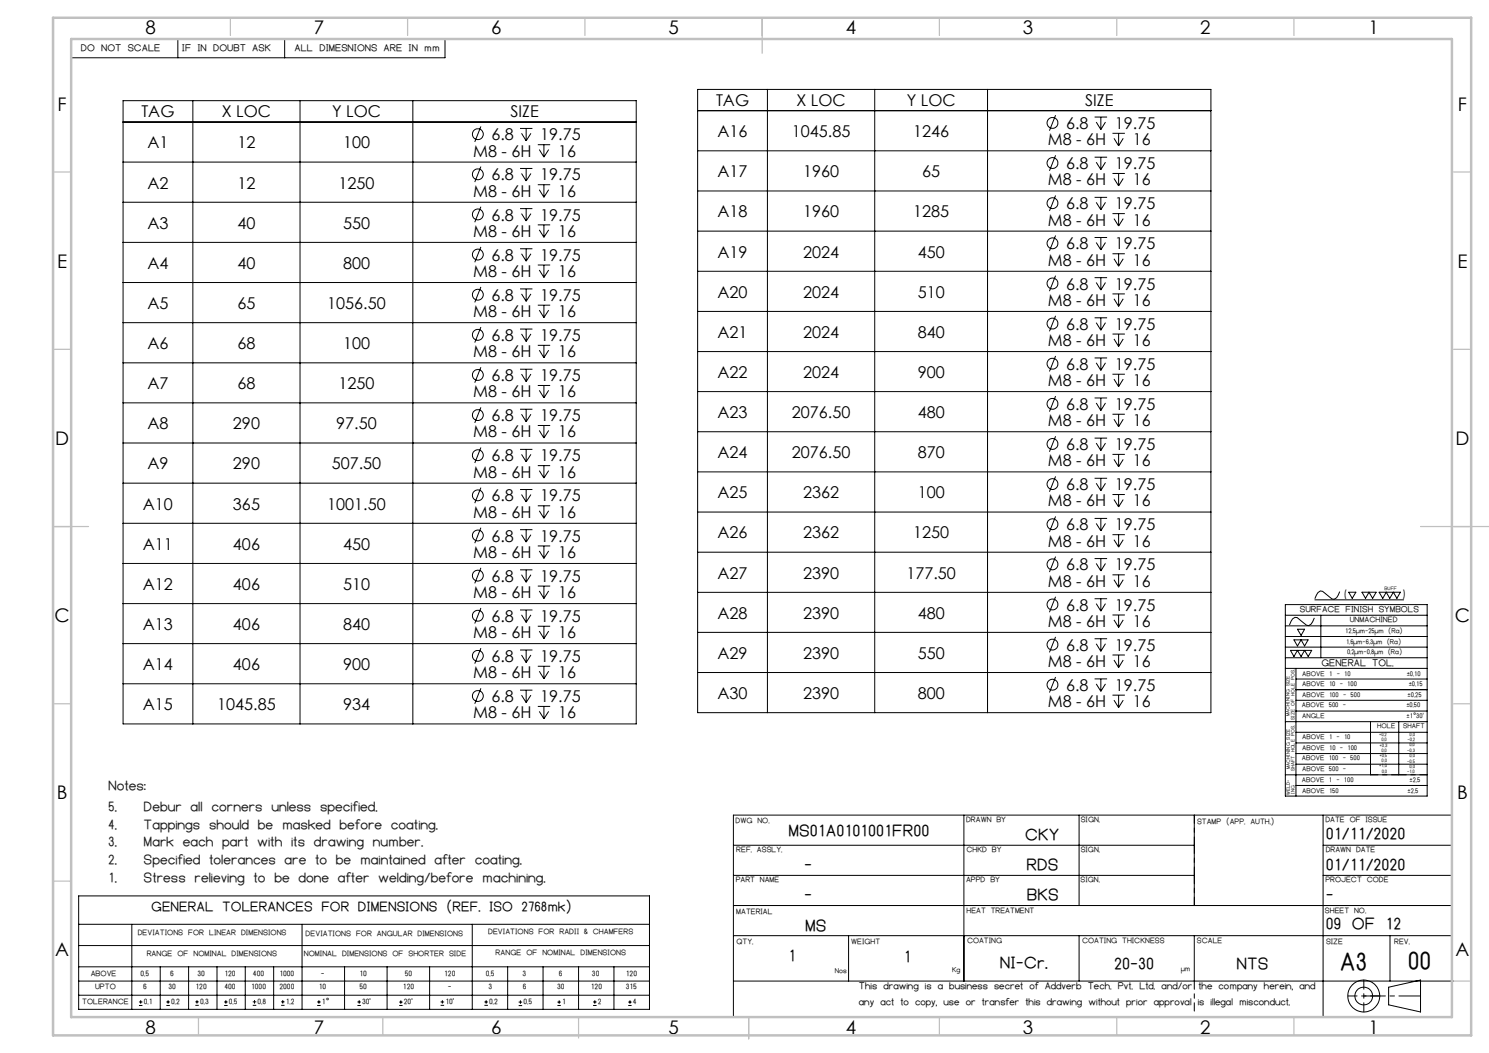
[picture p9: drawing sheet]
<svg xmlns="http://www.w3.org/2000/svg" width="420mm" height="297mm" viewBox="0 0 420 297" stroke-linecap="round" stroke-linejoin="round" font-family="sans-serif">
<g fill="none" stroke="#000" stroke-width=".28">
<path d="M50.2 11v5.3M80.3 11v5.3M125.5 11v5.3h-105.4M34.7 28.4h144.8v175.8h-144.8zM34.7 34.4h144.8M54.4 28.4v175.8M84.6 28.4v175.8M116.5 28.4v175.8M135.6 35.7l-1.7 4.3M146.7 36.2h3.5M147.1 37.6l1.3 2.1M148.4 36.2v3.5"/>
<path d="M149.8 37.6l-1.4 2.1M196.8 25.2h144.8v175.8h-144.8zM196.8 31.2h144.8M216.5 25.2v175.8M246.7 25.2v175.8M278.6 25.2v175.8M297.7 32.5l-1.7 4.4M308.8 33h3.5M309.2 34.4l1.3 2.1M310.5 33v3.5M311.8 34.4l-1.3 2.1M313.8 37.6h3.5"/>
<path d="M314.2 39l1.3 2.1M315.5 37.6v3.5M316.8 39l-1.3 2.1M34.7 45.7h144.8M34.7 57h144.8M135.6 47l-1.7 4.4M135.6 58.3l-1.7 4.4M146.7 47.5h3.5M146.7 58.8h3.5M147.1 48.9l1.3 2.1M148.4 47.5v3.5M148.4 58.8v3.5"/>
<path d="M149.8 48.9l-1.4 2.1M151.7 40.8h3.5M151.7 52.1h3.5M152.1 42.2l1.3 2.1M152.1 53.5l1.3 2.1M153.4 40.8v3.5M153.4 52.1v3.5M154.8 42.2l-1.4 2.1M154.8 53.5l-1.4 2.1M196.8 42.5h144.8M196.8 53.9h144.8M297.7 43.8l-1.7 4.4"/>
<path d="M297.7 55.1l-1.7 4.4M308.8 44.3h3.5M308.8 55.7h3.5M309.2 45.8l1.3 2M309.2 57.1l1.3 2.1M310.5 44.3v3.5M310.5 55.7v3.5M311.8 45.8l-1.3 2M311.8 57.1l-1.3 2.1M313.8 48.9h3.5M314.2 50.3l1.3 2.1M315.5 48.9v3.5"/>
<path d="M316.8 50.3l-1.3 2.1M34.7 68.4h144.8M34.7 79.7h144.8M135.6 69.6l-1.7 4.4M146.7 70.2h3.5M147.1 60.3l1.3 2M147.1 71.6l1.3 2.1M148.4 70.2v3.5M149.8 60.3l-1.4 2M149.8 71.6l-1.4 2.1M151.7 63.4h3.5M151.7 74.8h3.5"/>
<path d="M152.1 64.8l1.3 2.1M152.1 76.2l1.3 2M153.4 63.4v3.5M153.4 74.8v3.4M154.8 64.8l-1.4 2.1M154.8 76.2l-1.4 2M196.8 65.2h144.8M196.8 76.5h144.8M297.7 66.4l-1.7 4.4M297.7 77.7l-1.7 4.4M308.8 67h3.5M308.8 78.3h3.5"/>
<path d="M309.2 68.4l1.3 2.1M309.2 79.7l1.3 2.1M310.5 67v3.5M310.5 78.3v3.5M311.8 68.4l-1.3 2.1M311.8 79.7l-1.3 2.1M313.8 60.3h3.5M313.8 71.6h3.5M314.2 61.7l1.3 2M314.2 73l1.3 2.1M315.5 60.3v3.4M315.5 71.6v3.5"/>
<path d="M316.8 61.7l-1.3 2M316.8 73l-1.3 2.1M34.7 91h144.8M135.6 80.9l-1.7 4.4M135.6 92.2l-1.7 4.4M146.7 81.5h3.5M146.7 92.8h3.5M147.1 82.9l1.3 2.1M147.1 94.2l1.3 2.1M148.4 81.5v3.5M148.4 92.8v3.5M149.8 82.9l-1.4 2.1"/>
<path d="M149.8 94.2l-1.4 2.1M151.7 86.1h3.5M151.7 97.4h3.5M152.1 87.5l1.3 2.1M152.1 98.8l1.3 2.1M153.4 86.1v3.5M153.4 97.4v3.5M154.8 87.5l-1.4 2.1M154.8 98.8l-1.4 2.1M196.8 87.8h144.8M196.8 99.2h144.8M297.7 89.1l-1.7 4.3"/>
<path d="M308.8 89.6h3.5M309.2 91l1.3 2.1M310.5 89.6v3.5M311.8 91l-1.3 2.1M313.8 82.9h3.5M313.8 94.2h3.5M314.2 84.3l1.3 2.1M314.2 95.6l1.3 2.1M315.5 82.9v3.5M315.5 94.2v3.5M316.8 84.3l-1.3 2.1M316.8 95.6l-1.3 2.1"/>
<path d="M34.7 102.3h144.8M34.7 113.6h144.8M135.6 103.6l-1.7 4.3M135.6 114.9l-1.7 4.4M146.7 104.1h3.5M146.7 115.4h3.5M147.1 105.5l1.3 2.1M147.1 116.8l1.3 2.2M148.4 104.1v3.5M148.4 115.4v3.6M149.8 105.5l-1.4 2.1M149.8 116.8l-1.4 2.2"/>
<path d="M151.7 108.7h3.5M152.1 110.1l1.3 2.1M153.4 108.7v3.5M154.8 110.1l-1.4 2.1M196.8 110.5h144.8M297.7 100.4l-1.7 4.4M297.7 111.7l-1.7 4.4M308.8 101h3.5M308.8 112.3h3.5M309.2 102.3l1.3 2.2M309.2 113.7l1.3 2.1M310.5 101v3.5"/>
<path d="M310.5 112.3v3.5M311.8 102.3l-1.3 2.2M311.8 113.7l-1.3 2.1M313.8 105.5h3.5M313.8 116.8h3.5M314.2 106.9l1.3 2.1M314.2 118.2l1.3 2.2M315.5 105.5v3.5M315.5 116.8v3.6M316.8 106.9l-1.3 2.1M316.8 118.2l-1.3 2.2M34.7 125h144.8"/>
<path d="M34.7 136.3h144.8M135.6 126.2l-1.7 4.4M135.6 137.5l-1.7 4.4M146.7 126.7h3.5M146.7 138.1h3.5M147.1 128.2l1.3 2M147.1 139.5l1.3 2.1M148.4 126.7v3.5M148.4 138.1v3.5M149.8 128.2l-1.4 2M149.8 139.5l-1.4 2.1M151.7 120h3.5"/>
<path d="M151.7 131.3h3.5M152.1 121.4l1.3 2.1M152.1 132.7l1.3 2.1M153.4 120v3.5M153.4 131.3v3.5M154.8 121.4l-1.4 2.1M154.8 132.7l-1.4 2.1M196.8 121.8h144.8M196.8 133.1h144.8M297.7 123l-1.7 4.4M297.7 134.4l-1.7 4.3M308.8 123.6h3.5"/>
<path d="M308.8 134.9h3.5M309.2 125l1.3 2.1M309.2 136.3l1.3 2.1M310.5 123.6v3.5M310.5 134.9v3.5M311.8 125l-1.3 2.1M311.8 136.3l-1.3 2.1M313.8 128.2h3.5M313.8 139.5h3.5M314.2 129.6l1.3 2.1M315.5 128.2v3.5M315.5 139.5v3.5"/>
<path d="M316.8 129.6l-1.3 2.1M34.7 147.6h144.8M34.7 158.9h144.8M135.6 148.8l-1.7 4.4M146.7 149.4h3.5M147.1 150.8l1.3 2.1M148.4 149.4v3.5M149.8 150.8l-1.4 2.1M151.7 142.7h3.5M151.7 154h3.5M152.1 144.1l1.3 2.1M152.1 155.4l1.3 2.1"/>
<path d="M153.4 142.7v3.5M153.4 154v3.5M154.8 144.1l-1.4 2.1M154.8 155.4l-1.4 2.1M196.8 144.4h144.8M196.8 155.7h144.8M297.7 145.7l-1.7 4.3M297.7 157l-1.7 4.4M308.8 146.2h3.5M308.8 157.5h3.5M309.2 147.6l1.3 2.1M309.2 158.9l1.3 2.1"/>
<path d="M310.5 146.2v3.5M310.5 157.5v3.5M311.8 147.6l-1.3 2.1M311.8 158.9l-1.3 2.1M313.8 150.8h3.5M314.2 140.9l1.3 2.1M314.2 152.2l1.3 2.1M315.5 150.8v3.5M316.8 140.9l-1.3 2.1M316.8 152.2l-1.3 2.1M34.7 170.2h144.8M135.6 160.2l-1.7 4.3"/>
<path d="M135.6 171.5l-1.7 4.4M146.7 160.7h3.5M146.7 172h3.5M147.1 162.1l1.3 2.1M147.1 173.4l1.3 2.1M148.4 160.7v3.5M148.4 172v3.5M149.8 162.1l-1.4 2.1M149.8 173.4l-1.4 2.1M151.7 165.3h3.5M151.7 176.6h3.5M152.1 166.7l1.3 2.1"/>
<path d="M152.1 178l1.3 2.1M153.4 165.3v3.5M153.4 176.6v3.5M154.8 166.7l-1.4 2.1M154.8 178l-1.4 2.1M196.8 167.1h144.8M196.8 178.4h144.8M297.7 168.3l-1.7 4.4M297.7 179.6l-1.7 4.4M308.8 168.9h3.5M309.2 170.2l1.3 2.2M310.5 168.9v3.5"/>
<path d="M311.8 170.2l-1.3 2.2M313.8 162.1h3.5M313.8 173.5h3.5M314.2 163.5l1.3 2.1M314.2 174.8l1.3 2.1M315.5 162.1v3.5M315.5 173.5v3.4M316.8 163.5l-1.3 2.1M316.8 174.8l-1.3 2.1M362.5 170.5h40.1v54h-40.1zM362.5 173.5h40.1M362.5 176.5h40.1"/>
<path d="M362.5 179.5h40.1M366 177.5h2l-1 1.7zM370.7 174.3l-.8 1.7-.7 .5-.7-.1-2.6-2.2-.6-.1-.7 .5-.9 1.7M370.9 169.2h25M372.6 173.5v12M377.9 166.9l-.9 1.7-.7 .4-.6-.1-2.6-2.1-.7-.1-.6 .4-.9 1.8M380.4 167h2l-1 1.8zM384.2 167h4l-1 1.8-1-1.8-1 1.8zM389 167h6l-1 1.8-1-1.8-1 1.8-1-1.8-1 1.8zM34.7 181.5h144.8M34.7 192.9h144.8M135.6 182.8l-1.7 4.4"/>
<path d="M135.6 194.1l-1.7 4.4M146.7 183.3h3.5M146.7 194.7h3.5M147.1 184.7l1.3 2.2M147.1 196.1l1.3 2.1M148.4 183.3v3.6M148.4 194.7v3.5M149.8 184.7l-1.4 2.2M149.8 196.1l-1.4 2.1M151.7 187.9h3.5M151.7 199.2h3.5M152.1 189.3l1.3 2.1"/>
<path d="M153.4 187.9v3.5M153.4 199.2v3.5M154.8 189.3l-1.4 2.1M196.8 189.7h144.8M297.7 191l-1.7 4.3M308.8 180.2h3.5M308.8 191.5h3.5M309.2 181.6l1.3 2.1M309.2 192.9l1.3 2.1M310.5 180.2v3.5M310.5 191.5v3.5M311.8 181.6l-1.3 2.1"/>
<path d="M311.8 192.9l-1.3 2.1M313.8 184.7h3.5M313.8 196.1h3.5M314.2 186.2l1.3 2.1M314.2 197.5l1.3 2.1M315.5 184.7v3.6M315.5 196.1v3.5M316.8 186.2l-1.3 2.1M316.8 197.5l-1.3 2.1M362.5 182.5h40.1M362.5 185.5h40.1M362.5 188.5h40.1"/>
<path d="M364 183.4h6l-1 1.8-1-1.8-1 1.8-1-1.8-1 1.8zM365 180.5h4l-1 1.7-1-1.7-1 1.7zM365.5 188.5v36M365.5 191.5h37.1M365.5 194.5h37.1M365.5 197.5h37.1M152.1 200.7l1.3 2M154.8 200.7l-1.4 2M362.5 203.5h40.1M362.5 218.5h40.1M365.5 200.6h37.1M365.5 206.5h37.1"/>
<path d="M365.5 209.5h37.1M365.5 212.5h37.1M365.5 215.5h37.1M386.6 203.5v15M394.5 203.5v15M206.9 238.4h130M271.9 229.9v46.8M304.4 229.9v25.5M336.9 229.9v25.5M365.5 221.5h37.1M373.2 238.4h36.3M373.2 229.9v56.8"/>
<path d="M409.5 229.9h-202.6v57M22.2 252.7h161v32h-161zM206.9 246.9h130M206.9 255.4h202.6M373.2 246.9h36.3M22.2 276.7h161M22.2 260.7h161M22.2 266.7h161M22.2 272.7h161M37.2 260.7v24M45.2 272.7v12M53.2 272.7v12"/>
<path d="M61.2 272.7v12M69.2 272.7v12M77.2 272.7v12M85.2 260.7v24M97.2 272.7v12M109.2 272.7v12M121.2 272.7v12M133.2 260.7v24M143.2 272.7v12M153.2 272.7v12M163.2 272.7v12M173.2 272.7v12"/>
<path d="M206.9 263.9h202.6M206.9 276.7h203.1M239.4 263.9v12.8M304.4 263.9v12.8M336.9 263.9v12.8M391.7 278.4l9-2v9l-9-2zM392.1 263.9v12.8M22.2 280.7h161M39.2 283.6h1M39.2 282.6h1M39.7 282.1v1M46.9 283.6h1"/>
<path d="M46.9 282.6h1M47.4 282.1v1M55.1 283.6h1M55.1 282.6h1M55.6 282.1v1M63.2 283.6h1M63.2 282.6h1M63.7 282.1v1M71.3 283.6h1M71.3 282.6h1M71.8 282.1v1M79.3 283.6h1"/>
<path d="M79.3 282.6h1M79.8 282.1v1M89.5 283.6h1M89.5 282.6h1M90 282.1v1M100.8 283.6h1M100.8 282.6h1M101.3 282.1v1M112.6 283.6h1M112.6 282.6h1M113.1 282.1v1M124.3 282.6h1"/>
<path d="M124.3 283.6h1M124.8 282.1v1M136.6 282.6h1M136.6 283.6h1M137.1 282.1v1M146.3 283.6h1M146.3 282.6h1M146.8 282.1v1M157.2 283.6h1M157.2 282.6h1M157.7 282.1v1M167.3 283.6h1"/>
<path d="M167.3 282.6h1M167.8 282.1v1M177.2 283.6h1M177.2 282.6h1M177.7 282.1v1"/>
<circle cx="134.8" cy="37.8" r="1.54"/>
<circle cx="296.9" cy="34.7" r="1.53"/>
<circle cx="134.8" cy="49.2" r="1.53"/>
<circle cx="296.9" cy="46" r="1.53"/>
<circle cx="296.9" cy="57.3" r="1.53"/>
<circle cx="134.8" cy="71.8" r="1.53"/>
<circle cx="134.8" cy="60.5" r="1.53"/>
<circle cx="296.9" cy="80" r="1.53"/>
<circle cx="296.9" cy="68.6" r="1.53"/>
<circle cx="134.8" cy="83.1" r="1.53"/>
<circle cx="134.8" cy="94.5" r="1.53"/>
<circle cx="296.9" cy="91.3" r="1.53"/>
<circle cx="134.8" cy="105.8" r="1.54"/>
<circle cx="134.8" cy="117.1" r="1.53"/>
<circle cx="296.9" cy="102.6" r="1.54"/>
<circle cx="296.9" cy="113.9" r="1.53"/>
<circle cx="134.8" cy="139.7" r="1.53"/>
<circle cx="134.8" cy="128.4" r="1.53"/>
<circle cx="296.9" cy="136.5" r="1.53"/>
<circle cx="296.9" cy="125.2" r="1.53"/>
<circle cx="134.8" cy="151" r="1.53"/>
<circle cx="296.9" cy="147.9" r="1.53"/>
<circle cx="296.9" cy="159.2" r="1.53"/>
<circle cx="134.8" cy="162.4" r="1.53"/>
<circle cx="134.8" cy="173.7" r="1.53"/>
<circle cx="296.9" cy="170.5" r="1.54"/>
<circle cx="134.8" cy="185" r="1.54"/>
<circle cx="134.8" cy="196.3" r="1.53"/>
<circle cx="296.9" cy="181.8" r="1.53"/>
<circle cx="296.9" cy="193.1" r="1.53"/>
<circle cx="384.7" cy="280.9" r="4.5"/>
<circle cx="384.7" cy="280.9" r="2.49"/>
</g>
<path d="M386.6 218.5h8M394.6 218.5h8" fill="none" stroke="#000" stroke-width=".28" stroke-dasharray="15.2 1.3 1.3 1.3" stroke-dashoffset="13.1"/>
<path d="M336.9 238.4v-8.5M336.9 238.4v8.5M336.9 246.9v8.5M336.9 276.7v8.5" fill="none" stroke="#000" stroke-width=".28" stroke-dasharray="15.2 1.3 1.3 1.3" stroke-dashoffset="12.9"/>
<path d="M384.7 280.9h16" fill="none" stroke="#000" stroke-width=".28" stroke-dasharray="15.2 1.3 1.3 1.3" stroke-dashoffset="9.1"/>
<path d="M384.7 276.4v9M380.2 280.9h9" fill="none" stroke="#000" stroke-width=".28" stroke-dasharray="15.2 1.3 1.3 1.3" stroke-dashoffset="12.6"/>
<g fill="none" stroke="#c0c0c0" stroke-width=".35">
<path d="M65 5v5M115 5v5M165 5v5M215 5v10M265 5v5M315 5v5M365 5v5M15 48.5h5M410 48.5h5M15 98.5h5M410 98.5h5M15 148.5h10"/>
<path d="M400.7 148.5h19.3M15 198.5h5M410 198.5h5M15 248.5h5M410 276.7h5M56 287v5M108 287v5M163.2 287v5.8M211.2 286.9v6.1M265 287v5M315 287v5M365 287v5"/>
</g>
<path d="M15 5h400v287h-400zM20.1 11h389.4v275.9h-389.4z" fill="none" stroke="#c0c0c0" stroke-width=".7"/>
<g font-size="9.2">
<text x="377.9" y="273.5">A3</text>
<text x="397.1" y="273.4">00</text>
</g>
<g font-size="6">
<text x="222.4" y="235.8">MS01A0101001FR00</text>
<text x="289.1" y="236.9">CKY</text>
<text x="374" y="236.7">01/11/2020</text>
<text x="226.8" y="245.5">-</text>
<text x="289.5" y="245.5">RDS</text>
<text x="374" y="245.3">01/11/2020</text>
<text x="226.8" y="253.8">-</text>
<text x="289.7" y="253.9">BKS</text>
<text x="374" y="253.9">-</text>
<text x="227.1" y="262.5">MS</text>
<text x="374" y="262.1">09 OF 12</text>
<text x="222.4" y="271.1">1</text>
<text x="254.9" y="271.4">1</text>
<text x="282.1" y="273.1">NI-Cr.</text>
<text x="314.3" y="273.4">20-30</text>
<text x="348.8" y="273.4">NTS</text>
</g>
<g font-size="5.3">
<text x="41" y="9.5">8</text>
<text x="88.5" y="9.5">7</text>
<text x="138.5" y="9.5">6</text>
<text x="188.5" y="9.5">5</text>
<text x="238.5" y="9.5">4</text>
<text x="288.5" y="9.5">3</text>
<text x="338.5" y="9.5">2</text>
<text x="386" y="9.5">1</text>
<text x="16.2" y="31.3">F</text>
<text x="411.2" y="31.3">F</text>
<text x="16.1" y="75.5">E</text>
<text x="411.1" y="75.5">E</text>
<text x="15.5" y="125.5">D</text>
<text x="410.5" y="125.5">D</text>
<text x="15.4" y="175.5">C</text>
<text x="410.4" y="175.5">C</text>
<text x="16" y="225.5">B</text>
<text x="411" y="225.5">B</text>
<text x="15.5" y="269.8">A</text>
<text x="410.5" y="269.8">A</text>
<text x="41" y="291.5">8</text>
<text x="88.5" y="291.5">7</text>
<text x="138.5" y="291.5">6</text>
<text x="188.5" y="291.5">5</text>
<text x="238.5" y="291.5">4</text>
<text x="288.5" y="291.5">3</text>
<text x="338.5" y="291.5">2</text>
<text x="386" y="291.5">1</text>
</g>
<g font-size="4.9" fill="#191924">
<text x="30.5" y="222.8">Notes:</text>
<text x="30.5" y="228.8">5.</text>
<text x="30.5" y="233.8">4.</text>
<text x="40.5" y="228.8">Debur all corners unless specified.</text>
<text x="40.5" y="233.8">Tappings should be masked before coating.</text>
<text x="30.5" y="238.8">3.</text>
<text x="40.5" y="238.8">Mark each part with its drawing number.</text>
<text x="30.5" y="243.7">2.</text>
<text x="40.5" y="243.7">Specified tolerances are to be maintained after coating.</text>
<text x="30.5" y="248.7">1.</text>
<text x="40.5" y="248.7">Stress relieving to be done after welding/before machining.</text>
</g>
<text font-size="4.9" x="42.7" y="257">GENERAL TOLERANCES FOR DIMENSIONS (REF. ISO 2768mk)</text>
<g font-size="4.6">
<text x="202" y="29.9">TAG</text>
<text x="224.7" y="29.9">X LOC</text>
<text x="255.8" y="29.9">Y LOC</text>
<text x="306.1" y="29.9">SIZE</text>
<text x="39.9" y="33.1">TAG</text>
<text x="62.6" y="33.1">X LOC</text>
<text x="93.7" y="33.1">Y LOC</text>
<text x="144" y="33.1">SIZE</text>
<text x="41.6" y="41.9">A1</text>
<text x="67" y="41.9">12</text>
<text x="96.8" y="41.9">100</text>
<text x="138.6" y="39.6">6.8</text>
<text x="152.4" y="39.6">19.75</text>
<text x="202.4" y="38.7">A16</text>
<text x="223.4" y="38.7">1045.85</text>
<text x="257.6" y="38.7">1246</text>
<text x="295.6" y="41">M8 - 6H</text>
<text x="300.7" y="36.4">6.8</text>
<text x="314.5" y="36.4">19.75</text>
<text x="319.5" y="41">16</text>
<text x="133.5" y="44.2">M8 - 6H</text>
<text x="157.4" y="44.2">16</text>
<text x="300.7" y="47.7">6.8</text>
<text x="314.5" y="47.7">19.75</text>
<text x="41.6" y="53.2">A2</text>
<text x="67" y="53.2">12</text>
<text x="95.5" y="53.2">1250</text>
<text x="138.6" y="50.9">6.8</text>
<text x="152.4" y="50.9">19.75</text>
<text x="202.4" y="50">A17</text>
<text x="226.5" y="50">1960</text>
<text x="260.1" y="50">65</text>
<text x="295.6" y="52.3">M8 - 6H</text>
<text x="319.5" y="52.3">16</text>
<text x="133.5" y="55.5">M8 - 6H</text>
<text x="157.4" y="55.5">16</text>
<text x="300.7" y="59">6.8</text>
<text x="314.5" y="59">19.75</text>
<text x="41.6" y="64.5">A3</text>
<text x="67" y="64.5">40</text>
<text x="96.8" y="64.5">550</text>
<text x="138.6" y="62.2">6.8</text>
<text x="152.4" y="62.2">19.75</text>
<text x="202.4" y="61.3">A18</text>
<text x="226.5" y="61.3">1960</text>
<text x="257.6" y="61.3">1285</text>
<text x="295.6" y="63.6">M8 - 6H</text>
<text x="319.5" y="63.6">16</text>
<text x="133.5" y="66.8">M8 - 6H</text>
<text x="157.4" y="66.8">16</text>
<text x="300.7" y="70.3">6.8</text>
<text x="314.5" y="70.3">19.75</text>
<text x="41.6" y="75.8">A4</text>
<text x="67" y="75.8">40</text>
<text x="96.8" y="75.8">800</text>
<text x="138.6" y="73.5">6.8</text>
<text x="152.4" y="73.5">19.75</text>
<text x="202.4" y="72.6">A19</text>
<text x="226.5" y="72.6">2024</text>
<text x="258.9" y="72.6">450</text>
<text x="295.6" y="74.9">M8 - 6H</text>
<text x="319.5" y="74.9">16</text>
<text x="133.5" y="78.1">M8 - 6H</text>
<text x="157.4" y="78.1">16</text>
<text x="202.4" y="84">A20</text>
<text x="226.5" y="84">2024</text>
<text x="258.9" y="84">510</text>
<text x="300.7" y="81.7">6.8</text>
<text x="314.5" y="81.7">19.75</text>
<text x="41.6" y="87.1">A5</text>
<text x="67" y="87.1">65</text>
<text x="92.3" y="87.1">1056.50</text>
<text x="133.5" y="89.4">M8 - 6H</text>
<text x="138.6" y="84.8">6.8</text>
<text x="152.4" y="84.8">19.75</text>
<text x="157.4" y="89.4">16</text>
<text x="295.6" y="86.3">M8 - 6H</text>
<text x="319.5" y="86.3">16</text>
<text x="202.4" y="95.3">A21</text>
<text x="226.5" y="95.3">2024</text>
<text x="258.9" y="95.3">840</text>
<text x="300.7" y="93">6.8</text>
<text x="314.5" y="93">19.75</text>
<text x="41.6" y="98.5">A6</text>
<text x="67" y="98.5">68</text>
<text x="96.8" y="98.5">100</text>
<text x="133.5" y="100.7">M8 - 6H</text>
<text x="138.6" y="96.2">6.8</text>
<text x="152.4" y="96.2">19.75</text>
<text x="157.4" y="100.7">16</text>
<text x="295.6" y="97.6">M8 - 6H</text>
<text x="319.5" y="97.6">16</text>
<text x="138.6" y="107.5">6.8</text>
<text x="152.4" y="107.5">19.75</text>
<text x="202.4" y="106.6">A22</text>
<text x="226.5" y="106.6">2024</text>
<text x="258.9" y="106.6">900</text>
<text x="300.7" y="104.3">6.8</text>
<text x="314.5" y="104.3">19.75</text>
<text x="41.6" y="109.8">A7</text>
<text x="67" y="109.8">68</text>
<text x="95.5" y="109.8">1250</text>
<text x="133.5" y="112.1">M8 - 6H</text>
<text x="157.4" y="112.1">16</text>
<text x="295.6" y="108.9">M8 - 6H</text>
<text x="319.5" y="108.9">16</text>
<text x="138.6" y="118.8">6.8</text>
<text x="152.4" y="118.8">19.75</text>
<text x="202.4" y="117.9">A23</text>
<text x="223.4" y="117.9">2076.50</text>
<text x="258.8" y="117.9">480</text>
<text x="300.7" y="115.6">6.8</text>
<text x="314.5" y="115.6">19.75</text>
<text x="41.6" y="121.1">A8</text>
<text x="65.7" y="121.1">290</text>
<text x="94.9" y="121.1">97.50</text>
<text x="133.5" y="123.4">M8 - 6H</text>
<text x="157.4" y="123.4">16</text>
<text x="295.6" y="120.2">M8 - 6H</text>
<text x="319.5" y="120.2">16</text>
<text x="138.6" y="130.1">6.8</text>
<text x="152.4" y="130.1">19.75</text>
<text x="202.4" y="129.2">A24</text>
<text x="223.4" y="129.2">2076.50</text>
<text x="258.8" y="129.2">870</text>
<text x="295.6" y="131.5">M8 - 6H</text>
<text x="300.7" y="126.9">6.8</text>
<text x="314.5" y="126.9">19.75</text>
<text x="319.5" y="131.5">16</text>
<text x="41.6" y="132.4">A9</text>
<text x="65.7" y="132.4">290</text>
<text x="93.6" y="132.4">507.50</text>
<text x="133.5" y="134.7">M8 - 6H</text>
<text x="157.4" y="134.7">16</text>
<text x="40.3" y="143.7">A10</text>
<text x="65.7" y="143.7">365</text>
<text x="92.3" y="143.7">1001.50</text>
<text x="138.6" y="141.4">6.8</text>
<text x="152.4" y="141.4">19.75</text>
<text x="202.4" y="140.6">A25</text>
<text x="226.5" y="140.6">2362</text>
<text x="258.9" y="140.6">100</text>
<text x="295.6" y="142.8">M8 - 6H</text>
<text x="300.7" y="138.3">6.8</text>
<text x="314.5" y="138.3">19.75</text>
<text x="319.5" y="142.8">16</text>
<text x="133.5" y="146">M8 - 6H</text>
<text x="157.4" y="146">16</text>
<text x="300.7" y="149.6">6.8</text>
<text x="314.5" y="149.6">19.75</text>
<text x="40.3" y="155">A11</text>
<text x="65.7" y="155">406</text>
<text x="96.8" y="155">450</text>
<text x="138.6" y="152.8">6.8</text>
<text x="152.4" y="152.8">19.75</text>
<text x="202.4" y="151.9">A26</text>
<text x="226.5" y="151.9">2362</text>
<text x="257.6" y="151.9">1250</text>
<text x="295.6" y="154.2">M8 - 6H</text>
<text x="319.5" y="154.2">16</text>
<text x="133.5" y="157.3">M8 - 6H</text>
<text x="157.4" y="157.3">16</text>
<text x="300.7" y="160.9">6.8</text>
<text x="314.5" y="160.9">19.75</text>
<text x="40.3" y="166.4">A12</text>
<text x="65.7" y="166.4">406</text>
<text x="96.8" y="166.4">510</text>
<text x="138.6" y="164.1">6.8</text>
<text x="152.4" y="164.1">19.75</text>
<text x="202.4" y="163.2">A27</text>
<text x="226.5" y="163.2">2390</text>
<text x="255.7" y="163.2">177.50</text>
<text x="295.6" y="165.5">M8 - 6H</text>
<text x="319.5" y="165.5">16</text>
<text x="133.5" y="168.7">M8 - 6H</text>
<text x="157.4" y="168.7">16</text>
<text x="300.7" y="172.2">6.8</text>
<text x="314.5" y="172.2">19.75</text>
<text x="40.3" y="177.7">A13</text>
<text x="65.7" y="177.7">406</text>
<text x="96.8" y="177.7">840</text>
<text x="133.5" y="180">M8 - 6H</text>
<text x="138.6" y="175.4">6.8</text>
<text x="152.4" y="175.4">19.75</text>
<text x="157.4" y="180">16</text>
<text x="202.4" y="174.5">A28</text>
<text x="226.5" y="174.5">2390</text>
<text x="258.9" y="174.5">480</text>
<text x="295.6" y="176.8">M8 - 6H</text>
<text x="319.5" y="176.8">16</text>
<text x="202.4" y="185.8">A29</text>
<text x="226.5" y="185.8">2390</text>
<text x="258.9" y="185.8">550</text>
<text x="300.7" y="183.5">6.8</text>
<text x="314.5" y="183.5">19.75</text>
<text x="40.3" y="189">A14</text>
<text x="65.7" y="189">406</text>
<text x="96.8" y="189">900</text>
<text x="133.5" y="191.3">M8 - 6H</text>
<text x="138.6" y="186.7">6.8</text>
<text x="152.4" y="186.7">19.75</text>
<text x="157.4" y="191.3">16</text>
<text x="295.6" y="188.1">M8 - 6H</text>
<text x="319.5" y="188.1">16</text>
<text x="202.4" y="197.1">A30</text>
<text x="226.5" y="197.1">2390</text>
<text x="258.9" y="197.1">800</text>
<text x="300.7" y="194.9">6.8</text>
<text x="314.5" y="194.9">19.75</text>
<text x="40.3" y="200.3">A15</text>
<text x="61.3" y="200.3">1045.85</text>
<text x="96.8" y="200.3">934</text>
<text x="133.5" y="202.6">M8 - 6H</text>
<text x="138.6" y="198">6.8</text>
<text x="152.4" y="198">19.75</text>
<text x="157.4" y="202.6">16</text>
<text x="295.6" y="199.4">M8 - 6H</text>
<text x="319.5" y="199.4">16</text>
</g>
<g font-size="3.5">
<text x="22.8" y="14.4">DO NOT SCALE</text>
<text x="51.3" y="14.3">IF IN DOUBT ASK</text>
<text x="83.1" y="14.4">ALL DIMESNIONS ARE IN mm</text>
<text x="372.8" y="187.7">GENERAL TOL.</text>
<text x="242.3" y="278.9">This drawing is a business secret of Addverb Tech. Pvt. Ltd. and/or the company herein, and</text>
<text x="242.3" y="283.5">any act to copy, use or transfer this drawing without prior approval is illegal misconduct.</text>
</g>
<text font-size="3.2" x="366.7" y="172.7">SURFACE FINISH SYMBOLS</text>
<g font-size="2.8">
<text x="378.9" y="168.4">(</text>
<text x="395.6" y="168.4">)</text>
<text x="380.7" y="175.5">UNMACHINED</text>
<text x="207.5" y="232.1">DWG NO.</text>
<text x="272.5" y="231.9">DRAWN BY</text>
<text x="304.8" y="231.9">SIGN.</text>
<text x="337.7" y="232.3">STAMP (APP. AUTH.)</text>
<text x="373.9" y="231.9">DATE OF ISSUE</text>
<text x="207.7" y="240.4">REF. ASSLY.</text>
<text x="272.6" y="240.3">CHKD BY</text>
<text x="304.8" y="240.4">SIGN.</text>
<text x="373.9" y="240.4">DRAWN DATE</text>
<text x="207.5" y="248.9">PART NAME</text>
<text x="272.5" y="248.8">APPD BY</text>
<text x="304.8" y="248.8">SIGN.</text>
<text x="373.9" y="248.8">PROJECT CODE</text>
<text x="207.7" y="257.7">MATERIAL</text>
<text x="272.6" y="257.5">HEAT TREATMENT</text>
<text x="373.7" y="257.5">SHEET NO.</text>
<text x="38.8" y="263.7">DEVIATIONS FOR LINEAR DIMENSIONS</text>
<text x="86.2" y="263.9">DEVIATIONS FOR ANGULAR DIMENSIONS</text>
<text x="137.7" y="263.5">DEVIATIONS FOR RADII &amp; CHAMFERS</text>
<text x="41.4" y="269.8">RANGE OF NOMINAL DIMENSIONS</text>
<text x="85.7" y="269.6">NOMINAL DIMENSIONS OF SHORTER SIDE</text>
<text x="139.8" y="269.4">RANGE OF NOMINAL DIMENSIONS</text>
<text x="207.8" y="266.2">QTY.</text>
<text x="240.1" y="266.2">WEIGHT</text>
<text x="272.8" y="266.1">COATING</text>
<text x="305.2" y="266.1">COATING THICKNESS</text>
<text x="337.6" y="266">SCALE</text>
<text x="374" y="266.2">SIZE</text>
<text x="393.3" y="266.2">REV.</text>
<text x="25.6" y="275.2">ABOVE</text>
<text x="39.6" y="275.3">0.5</text>
<text x="48" y="275.3">6</text>
<text x="55.7" y="275.3">30</text>
<text x="63.3" y="275.2">120</text>
<text x="71.3" y="275.2">400</text>
<text x="78.8" y="275.3">1000</text>
<text x="90.5" y="275.2">-</text>
<text x="101.4" y="275.2">10</text>
<text x="114.2" y="275.3">50</text>
<text x="125.3" y="275.2">120</text>
<text x="137.1" y="275.3">0.5</text>
<text x="147.4" y="275.3">3</text>
<text x="157.7" y="275.2">6</text>
<text x="167" y="275.2">30</text>
<text x="176.5" y="275.3">120</text>
<text x="26.8" y="279">UPTO</text>
<text x="40.3" y="278.9">6</text>
<text x="47.5" y="279">30</text>
<text x="55.1" y="278.9">120</text>
<text x="63.3" y="278.9">400</text>
<text x="70.8" y="279">1000</text>
<text x="78.8" y="278.9">2000</text>
<text x="89.9" y="279">10</text>
<text x="101.4" y="278.9">50</text>
<text x="113.7" y="278.9">120</text>
<text x="126.4" y="279">-</text>
<text x="137.8" y="278.9">3</text>
<text x="147.5" y="279">6</text>
<text x="157.1" y="279">30</text>
<text x="166.7" y="279">120</text>
<text x="176.5" y="278.9">315</text>
<text x="23.2" y="283.2">TOLERANCE</text>
<text x="40.5" y="283.2">0.1</text>
<text x="48.3" y="283.2">0.2</text>
<text x="56.4" y="283.1">0.3</text>
<text x="64.6" y="283.2">0.5</text>
<text x="72.6" y="283.1">0.8</text>
<text x="80.6" y="283.1">1.2</text>
<text x="90.8" y="283.2">1°</text>
<text x="102.2" y="283.2">30'</text>
<text x="113.9" y="283.2">20'</text>
<text x="125.6" y="283.1">10'</text>
<text x="138" y="283.2">0.2</text>
<text x="147.6" y="283.2">0.5</text>
<text x="158.6" y="283.2">1</text>
<text x="168.6" y="283.2">2</text>
<text x="178.5" y="283.2">4</text>
</g>
<g font-size="2.6">
<text x="235.5" y="274.5">Nos</text>
<text x="268.6" y="274.2">Kg</text>
<text x="333.2" y="273.9">μm</text>
</g>
<g font-size="2.5">
<text x="379.5" y="178.5">12.5μm-25μm (Ra)</text>
<text x="379.7" y="181.6">1.6μm-6.3μm (Ra)</text>
<text x="380" y="184.4">0.2μm-0.8μm (Ra)</text>
<text x="367.3" y="190.7">ABOVE 1 - 10</text>
<text x="396.8" y="190.7">±0.10</text>
<text x="367.3" y="193.6">ABOVE 10 - 100</text>
<text x="367.3" y="196.5">ABOVE 100 - 500</text>
<text x="397" y="196.5">±0.25</text>
<text x="397.3" y="193.6">±0.15</text>
<text x="367.2" y="199.4">ABOVE 500 -</text>
<text x="367.3" y="202.4">ANGLE</text>
<text x="396.7" y="199.4">±0.50</text>
<text x="396.8" y="202.4">±1°30'</text>
<text x="367.3" y="208.5">ABOVE 1 - 10</text>
<text x="388.5" y="205.4">HOLE</text>
<text x="395.8" y="205.4">SHAFT</text>
<text x="367.2" y="214.4">ABOVE 100 - 500</text>
<text x="367.3" y="211.5">ABOVE 10 - 100</text>
<text x="367.3" y="220.5">ABOVE 1 - 100</text>
<text x="367.3" y="217.5">ABOVE 500 -</text>
<text x="397.6" y="220.5">±2.5</text>
<text x="367.3" y="223.6">ABOVE 150</text>
<text x="397.1" y="223.6">±2.5</text>
</g>
<g font-size="1.8">
<text x="390.5" y="166.3">BUFF</text>
<text x="363.8" y="201.9" transform="rotate(-90 363.8 201.9)">MACHINING SIZE</text>
<text x="365.2" y="203.1" transform="rotate(-90 365.2 203.1)">SIZE OF HOLE POS.</text>
<text x="389" y="207.5">+0.2</text>
<text x="389.7" y="209.1">0.0</text>
<text x="397" y="209.1">-0.2</text>
<text x="397.6" y="207.5">0.0</text>
<text x="389.1" y="213.6">+0.5</text>
<text x="389.2" y="210.6">+0.3</text>
<text x="389.7" y="212.2">0.0</text>
<text x="389.7" y="215">0.0</text>
<text x="396.9" y="212.2">-0.3</text>
<text x="396.9" y="215.1">-0.5</text>
<text x="397.6" y="210.5">0.0</text>
<text x="397.6" y="213.5">0.0</text>
<text x="363.8" y="216.8" transform="rotate(-90 363.8 216.8)">MACHINING SIZE</text>
<text x="365.2" y="217.4" transform="rotate(-90 365.2 217.4)">SHAFT HOLE POS.</text>
<text x="389" y="216.5">+1.0</text>
<text x="389.8" y="218">0.0</text>
<text x="396.9" y="218">-1.0</text>
<text x="397.6" y="216.5">0.0</text>
<text x="363.8" y="224.3" transform="rotate(-90 363.8 224.3)">WELD-</text>
<text x="365.1" y="223.9" transform="rotate(-90 365.1 223.9)">ING</text>
</g>
</svg>
